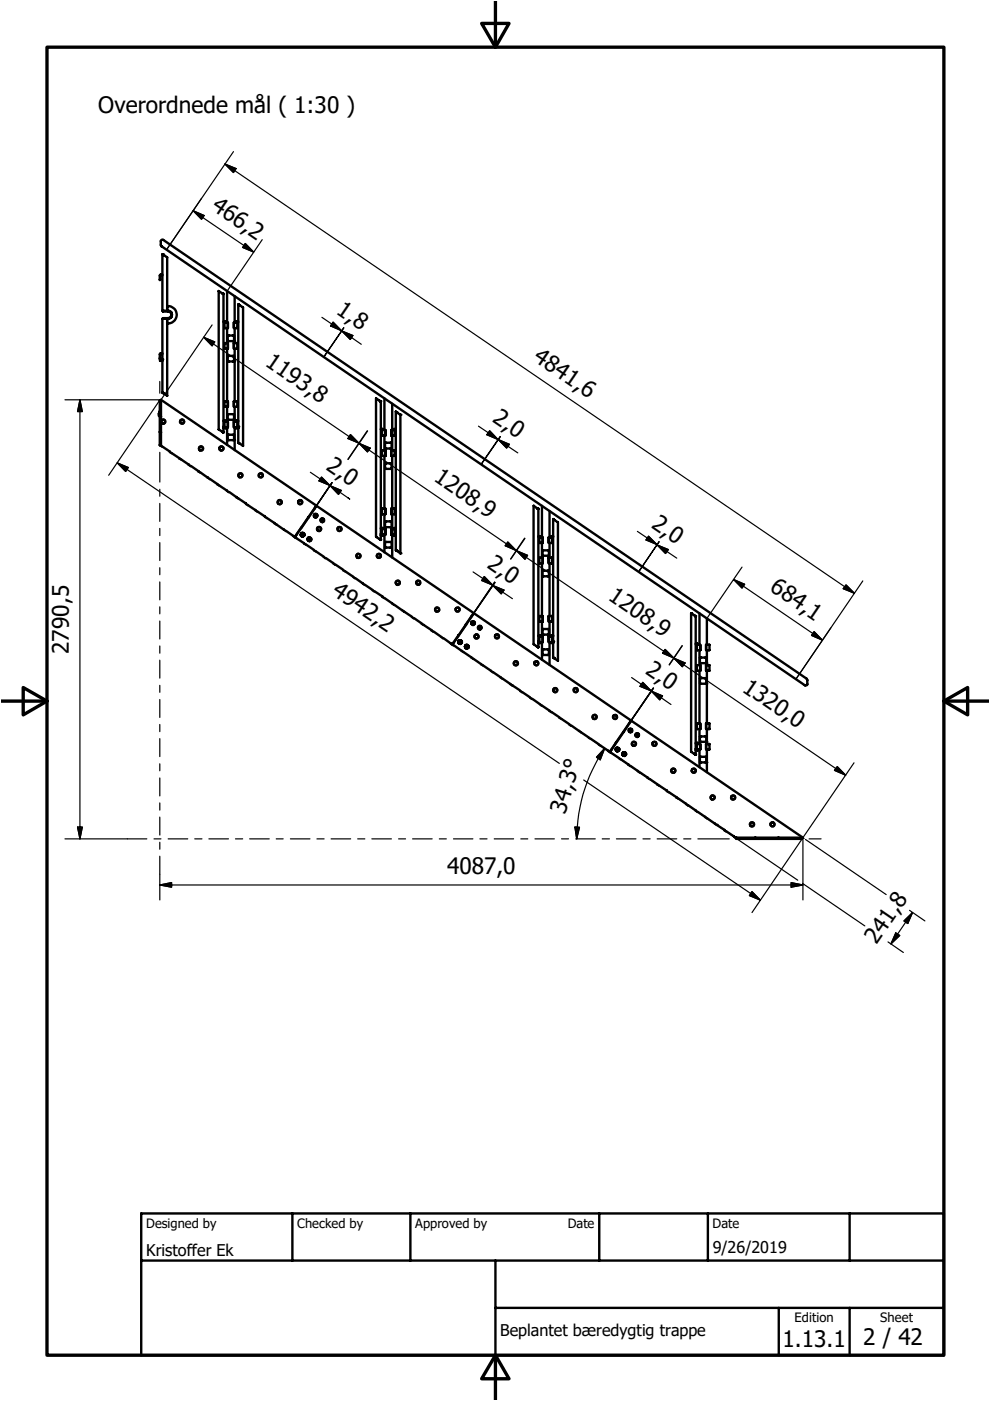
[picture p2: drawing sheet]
<svg xmlns="http://www.w3.org/2000/svg" width="210mm" height="297mm" viewBox="0 0 210 297" stroke-linecap="round" stroke-linejoin="round" font-family="sans-serif">
<g fill="none" stroke="#000" stroke-width=".51">
<path d="M34.1 51l.2-.2 .3 .1 136.4 93 .2 1.3-.5 .1-136.5-93.1-.1-.2zM34.4 58.2l-.5 .1v1.1h.1l.1-1h.3M34.6 53.9l.8 .7v11.3v-1a1.83 1.83 0 0 1 2.1 1.8 1.83 1.83 0 0 1-2.1 1.9M34.6 53.9h.1M34.6 53.9h-.2v12h1.2M34 76.2v.3M34.4 76.2h.1M34.4 76.2v.3M34.4 74.9l-.5 .1v1.1h.1l.1-1h.3M34.4 76.2h-.5v.3h.5M34.6 65.9v.2h1a.7 .7 0 0 1 .7 .7 .7 .7 0 0 1-.7 .7h-1v.1M34.6 67.6h.1"/>
<path d="M34.6 65.9h.1M35.4 68.6h.1M35.4 64.9h.1M35.4 67.6v16.3l-.8-.6M35.6 65.9a.85 .85 0 0 1 .9 .8 .85 .85 0 0 1-.9 .9M35.6 67.6h-1.2v15.6l.2 .1M47.3 62.3l-.9-.6v29.4l.9 .5M47.3 62.3h.1M47.3 62.3l.1 .1v29.3l-.1-.1M47.4 68.1l.4 .1 .1 .2M47.4 68.3l.4 .1M47.6 68.4h.7v1.2h-.7z"/>
<path d="M47.6 72.7h.7v1.2h-.7zM48.1 61.7v6.7M48.1 69.6v3.1M48.1 73.9v11.2M48.3 71.1h1.3v1.2h-1.3zM48.3 75.5h1.3v1.1h-1.3zM48.3 68.4v1.2M48.3 72.7v1.2M49.6 68.4h.7v1.2h-.7zM49.6 72.7h.7v1.2h-.7zM49.6 68.4v1.2M49.6 72.7v1.2"/>
<path d="M49.6 72.3h.1M49.6 76.6h.1M49.8 62.8v5.6M49.8 69.6v3.1M49.8 73.9v11.2M50.5 68.1h-.3l-.2 .3M50.5 68.3l-.4 .1M50.5 64.5l1 .7v29.3l-1-.6zM33.8 87.3l-.1 .9h.2M33.8 87.3h.1M33.9 87.2l-.1 .1M34.1 84.8l33 22.4-4.6 6.6-28.4-19.3z"/>
<path d="M34.1 84.9h-.2v9.5h.2M34.6 83.3h.1M47.3 91.6h.1M47.4 89.2h.4l.1 .2M47.4 89.3l.4 .1M47.4 90.4h.1M47.4 90.8h.5M47.4 90.4h.2M47.6 85.1h.7v1.1h-.7zM47.6 89.4h.7v1.2h-.7zM47.9 90.6v.2M48.1 86.2v3.2"/>
<path d="M48.1 90.6v3.7M48.3 92.2h1.3v1.1h-1.3zM48.3 87.8h1.3v1.2h-1.3zM48.3 85.1v1.1M48.3 89.4v1.2M49.6 85.1h.7v1.1h-.7zM49.6 89.4h.7v1.2h-.7zM49.6 85.1v1.1M49.6 89.4v1.2M49.6 89h.1M49.6 93.3h.1M49.8 86.2v3.2"/>
<path d="M49.8 90.6v4.8M50.1 90.6v.2h.4M50.3 90.4h.2M50.5 89.2h-.3l-.2 .2M50.5 89.3l-.4 .1M50.5 90.4h.1M50.6 93.9v.1M80.6 85.1l-.9-.6v29.3l.9 .6M80.6 85.1h.1M80.7 85.1h.1M80.7 90.9h.5l.1 .3M80.7 85.1v29.4l-.1-.1"/>
<path d="M80.7 91.1l.5 .1M81 95.5h.7v1.2h-.7zM81.2 91.2h.5v1.1M81.2 91.2h-.2v1.1h.7M81.5 84.5v6.7M81.5 92.3v3.2M81.5 96.7v11.1M81.6 93.9h1.4v1.2h-1.4zM81.6 98.2h1.4v1.2h-1.4zM81.7 91.2v1.1M81.7 95.5v1.2M82.9 95.5h.8v1.2h-.8z"/>
<path d="M83 91.2l-.1 1.1v-1.1h.8v1.1h-.7M83 95.5v1.2M83.2 85.6v5.6M83.2 92.3v3.2M83.2 96.7v11.1M83.9 90.9h-.4l-.1 .3M83.9 91.1l-.4 .1M84 87.4h.1M84 87.4l.9 .5M84 87.4l-.1-.1v29.3l.1 .1M84.9 87.9h.1M84.9 87.9v29.4"/>
<path d="M62.8 113.4v.1M63.8 113.3l.3-.3 .4 .2v.4l-.3 .1M63.8 113.3v.3M63.8 113.1a.41 .41 0 0 1 .6-.1 .41 .41 0 0 1 .1 .6M63.8 113.6l.3 .1M64 113.1l-.2 .2M64 113.1l.1 .1M64 113l.4 .1v.4M64 113v.1M64 113l-.2 .3M64.1 113.7h.1M64.1 113.2l.3 .1"/>
<path d="M64.1 113.2l-.2 .1-.1 .3M64.1 113.2h.2M64.3 113.2l.1 .1M64.4 113.3l-.1 .3-.2 .1M64.4 113.3v.2M64.4 113.1l-.1 .1M64.4 113.5l-.2 .2M65.2 114.3l.2-.3 .5 .1v.5l-.2 .1M65.2 114.4l.3-.3h.3v.4M65.2 114.4l.1 .1M65.3 114.1a.39 .39 0 0 1 .5-.1 .39 .39 0 0 1 .1 .6M65.3 114.2v.3"/>
<path d="M65.3 114.5v.2h.4l.1-.2M65.3 114.2l-.1 .2M65.4 114.1h.1M65.5 114.1l.3 .3M65.5 114.1l-.2 .1M65.5 114.1l.2 .1M65.7 114.2l.1 .2M65.8 114.4l-.1 .3-.4-.2M65.8 114.4v.1M65.8 114.1l-.1 .1M66.6 107.8l.1 .1M66.7 109.1h.4"/>
<path d="M66.7 109.1l-.1 .1 .1 .4M66.7 109.6h.4M66.7 109.1h-.1l.1 .5M67.1 107.2l33.3 22.8-4.5 6.7-33.4-22.8zM67.1 109.1l.1 .1-.1 .4M67.1 109.1h.1l-.1 .5M68.2 110h.3M68.2 110.5h.3M68.2 110l-.2 .3 .2 .2M68.2 110l-.2 .1v.4h.2M68.5 110l.1 .2-.1 .3M68.5 110l.1 .1v.4h-.1"/>
<path d="M80 117.6l.2-.2 .3 .1 .2 .2v.3l-.3 .3-.4-.1zM80.6 114.4h.1M80.7 111.9h.5l.1 .3M80.7 112.1l.5 .1M80.7 113.2h.1M80.7 113.6h.1M80.7 113.2h.3M80.7 113.6h.6M81 107.8h.7v1.2h-.7zM81.2 112.2h.5v1.1M81.2 112.2h-.2v1.1h.7M81.3 113.6v-.3v.3"/>
<path d="M81.3 113.6h.1M81.5 109v3.2M81.5 113.3v3.8M81.6 110.5h1.4v1.3h-1.4zM81.6 114.9h1.4v1.2h-1.4zM81.7 107.8v1.2M81.7 112.2v1.1M83 107.8l-.1 1.2v-1.2h.8v1.2h-.7M83 112.2l-.1 1.1v-1.1h.8v1.1h-.7M83.2 109v3.2M83.2 113.3v4.9M83.4 113.3v.3z"/>
<path d="M83.4 113.6h.1M83.4 113.6h.5M83.7 113.2h.2M83.9 113.2v.4M83.9 111.9h-.4l-.1 .3M83.9 112.1l-.4 .1M84 116.7l.9 .6M84 116.7h.1M84.9 117.3h.1M114 107.8l-.9-.6v29.4l.9 .6M114 107.8h.1M114 107.8l.1 .1v29.4l-.1-.1"/>
<path d="M114.1 113.7h.4l.2 .2M114.1 113.8l.4 .1M114.4 118.3h.7v1.1h-.7zM114.6 113.9h.5v1.2M114.6 113.9h-.2v1.2h.7M114.9 107.2v6.7M114.9 115.1v3.2M114.9 119.4v11.2M115 116.7h1.4v1.1h-1.4zM115.1 113.9v1.2M115.1 118.3v1.1M116.3 113.9h.7v1.2h-.7z"/>
<path d="M116.3 118.3h.7v1.1h-.7zM116.3 113.9v1.2M116.3 118.3v1.1M116.5 108.3v5.6M116.5 115.1v3.2M116.5 119.4v11.2M117.3 113.7h-.4l-.2 .2M117.3 113.8l-.4 .1M117.4 110.2l.9 .6v29.3l-.9-.6M117.4 110.1l-.1-.1v29.4l.1 .1M117.4 110.1v.1M96.2 136.2h.1"/>
<path d="M97.2 136.1l.1-.3h.5l.1 .4-.3 .3M97.2 136.2v.1M97.2 135.9l.2-.2 .4 .1 .1 .5M97.2 136.3l.2 .2M97.3 136l-.1 .3M97.3 136l-.1 .2M97.4 135.9l-.1 .1M97.4 135.9h.1M97.4 135.8l.4 .1v.4M97.4 135.8l-.2 .4M97.4 135.8v.1M97.5 135.9l.3 .3"/>
<path d="M97.5 135.9l-.2 .1M97.5 135.9h.2M97.7 135.9l.1 .3M97.8 136.2l-.1 .2-.3 .1M97.8 136.2v.1M97.8 135.9h-.1M97.8 136.3l-.2 .2h-.2M98.6 137.1l.1 .2M98.7 136.8a.43 .43 0 0 1 .5 0 .43 .43 0 0 1 .1 .5M98.7 137.3l.2 .2M98.7 136.8v.1M98.7 137l.2-.1 .3 .2"/>
<path d="M98.7 137v.3M98.7 137l-.1 .1M98.8 132.4l-2.9 4.3 33.1 22.6 .3 .1 4.4-6.4M98.8 136.8l-.2 .3M98.8 136.8a.37 .37 0 0 1 .5 .2 .37 .37 0 0 1-.2 .5M98.8 132.4l1.7-2.4 33.3 22.8-.1 .2M98.8 136.8l.4 .1v.4M98.8 136.8l.3 .2M98.9 137.5h.2M99.1 137l.1 .1M99.2 137.1v.3M99.2 137.4l-.3 .1"/>
<path d="M99.2 137.1v.2M99.2 137.4l-.1 .1M99.2 136.9l-.1 .1M99.2 137.3v.1M100 130.6v.1M100.1 132.3h.3M100.1 132.3l.2 .2 .1-.2M100.4 131.8l.2 .3-.2 .2M100.4 131.8a.29 .29 0 0 0-.4 .1 .29 .29 0 0 0 .1 .4M100.4 131.8l.2 .1v.4h-.2M100.4 131.8h-.1l-.3 .1v.4h.1M101.6 132.8h.3l.1 .3"/>
<path d="M101.6 132.8l-.2 .2 .2 .4M101.6 133.4h.3M101.6 132.8l.1-.1 .3 .2-.1 .5M101.6 132.8l-.2 .1 .2 .5M102 133.2l-.1 .2M114 137.2h.1M114.1 134.7h.5l.1 .2M114.1 134.9h.4M114.1 136h.1M114.1 136h.3M114.1 136.3h.5M114.4 130.6h.7v1.2h-.7z"/>
<path d="M114.6 134.9h.5v1.3M114.6 134.9h-.2v1.3h.7M114.6 136.2v.1zM114.9 131.8v3.1M114.9 136.2v3.6M115 121h1.4v1.2h-1.4zM115 133.4h1.4v1.1h-1.4zM115 137.7h1.4v1.2h-1.4zM115.1 130.6v1.2M115.1 134.9v1.3M116.3 130.6h.7v1.2h-.7zM116.3 134.9h.7v1.3h-.7z"/>
<path d="M116.3 130.6v1.2M116.3 134.9v1.3M116.5 131.8v3.1M116.5 136.2v4.8M116.8 136.2v.1M116.8 136.3h.5M117 136h.3M117.3 134.7h-.4l-.2 .2M117.3 134.9h-.4M117.3 136h.1M117.4 139.5h.1M146.5 130h.1"/>
<path d="M146.5 130v29.4l.9 .5M146.5 130l.9 .6M147.4 130.6h.1M147.4 130.6l.1 .1v29.3l-.1-.1M147.5 136.5h.4l.2 .2M147.5 136.6l.4 .1M147.9 136.7h.6v1.2M147.9 136.7h-.1v1.2h.7M148.3 130v6.7M148.3 137.9v3.1M148.4 139.4h1.3v1.2h-1.3zM148.5 136.7v1.2"/>
<path d="M149.7 136.7h.7v1.2h-.7zM149.7 136.7v1.2M149.9 131.1v5.6M149.9 137.9v3.1M129.6 159h.1M130.1 151.7l.4-.1a.44 .44 0 0 1 .3 .6 .44 .44 0 0 1-.7 .1 .44 .44 0 0 1 0-.6zM130.5 158.9l.4-.4 .3 .2v.4l-.2 .2M130.5 158.9l.1 .2M130.6 158.7a.39 .39 0 0 1 .6-.1 .39 .39 0 0 1 0 .5M130.6 158.8v.3M130.6 159.1l.2 .2M130.7 158.7l-.2 .2"/>
<path d="M130.8 158.6l.3 .1 .1 .4M130.8 158.7h.1M130.8 158.7l-.2 .1M130.8 158.6l-.1 .1M130.8 158.6l-.2 .2M130.9 158.7l.2 .2M130.9 158.7l.1 .1M131 158.8l.1 .1M131.1 158.9v.3M131.1 159.2l-.3 .1M131.1 158.9l.1 .2M131.1 158.7l-.1 .1"/>
<path d="M131.2 159.1l-.1 .1M132 159.9l.1-.4 .5 .1 .1 .3-.3 .3M132 159.9v.1M132 159.7l.3-.2 .3 .1 .1 .5M132.1 159.8l-.1 .2M132.1 159.8l-.1 .1M132.2 159.7l-.1 .1M132.2 159.7h.1M132.2 159.6l.4 .1v.3M132.2 159.6l-.2 .3M132.2 159.6v.1M132.3 159.7l.3 .2"/>
<path d="M132.3 159.7l-.2 .1M132.3 159.7h.2M132.5 159.7l.1 .2M132.6 159.9v.1M132.6 159.9l-.1 .3M132.6 159.7h-.1M133.4 153.4h.1M133.5 154.6h.3M133.5 155.1h.3M133.5 154.6l-.1 .3 .1 .2M133.5 154.6l-.1 .1v.3l.1 .1M133.7 153l.1-.2 36.4 24.8h-14.3l-4-2.7"/>
<path d="M133.7 153l-4.4 6.4 22.6 15.5M133.8 154.6l.2 .1-.2 .4M134.9 155.6h.3M134.9 156.1h.3M134.9 155.6l-.1 .2 .1 .3M134.9 155.6l-.1 .1 .1 .4M134.9 156.1l.2 .1 .1-.1M135.2 155.6l.2 .2-.2 .3M135.2 155.6l.2 .1v.3l-.2 .1M147.4 159.9h.1M147.5 157.5h.4l.2 .2M147.5 157.7h.4"/>
<path d="M147.5 158.8h.3M147.5 158.8v.3M147.8 141h.7v1.2h-.7zM147.8 153.4h.7v1.2h-.7zM147.9 157.7h.6v1.2M147.9 157.7h-.1v1.2h.7M148 158.9v.2h-.5M148.3 142.2v11.2M148.3 154.6v3.1M148.3 158.9v3.8M148.4 143.8h1.3v1.2h-1.3zM148.4 156.1h1.3v1.2h-1.3z"/>
<path d="M148.5 141v1.2M148.5 153.4v1.2M148.5 157.7v1.2M149.7 141h.7v1.2h-.7zM149.7 153.4h.7v1.2h-.7zM149.7 157.7h.7v1.2h-.7zM149.7 141v1.2M149.7 153.4v1.2M149.7 157.7v1.2M149.7 140.6h.1M149.7 145h.1M149.7 157.3h.1"/>
<path d="M149.9 142.2v11.2M149.9 154.6v3.1M149.9 158.9v4.8M132 160l.3 .2h.2M132 160l.4 .3 .1-.1M132.6 160l-.1 .2M148.4 160.5h1.3v1.1h-1.3zM149.7 161.6h.1M151.9 174.9h.1M156.1 177.6v.3h14v-.3M163.5 174.5l.2-.2a.43 .43 0 0 1 .5 .5 .43 .43 0 0 1-.6 .4l-.2-.3zM29.9 257.3h170.2v30h-170.2z"/>
<path d="M62 257.3v10M87 257.3v10M127.1 257.3v10M150.1 257.3v10M180.1 257.3v10M29.9 267.3h170.2M105 277.3h95.1M105 267.3v20M165.1 277.3v10M180.1 277.3v10"/>
<circle cx="34.6" cy="89.4" r=".45"/>
<circle cx="34.6" cy="89.4" r=".41"/>
<circle cx="38.6" cy="89.4" r=".43"/>
<circle cx="42.6" cy="95.1" r=".41"/>
<circle cx="42.6" cy="95.1" r=".45"/>
<circle cx="46.9" cy="95.1" r=".41"/>
<circle cx="47" cy="95.1" r=".44"/>
<circle cx="51" cy="100.8" r=".42"/>
<circle cx="51" cy="100.8" r=".45"/>
<circle cx="55.3" cy="100.8" r=".43"/>
<circle cx="55.3" cy="100.8" r=".45"/>
<circle cx="59.3" cy="106.5" r=".45"/>
<circle cx="59.3" cy="106.5" r=".43"/>
<circle cx="63.6" cy="106.5" r=".42"/>
<circle cx="63.6" cy="106.5" r=".44"/>
<circle cx="66.9" cy="109.3" r=".4"/>
<circle cx="67.7" cy="112.1" r=".43"/>
<circle cx="67.7" cy="112.2" r=".45"/>
<circle cx="68.4" cy="110.3" r=".41"/>
<circle cx="72" cy="112.2" r=".42"/>
<circle cx="76" cy="117.9" r=".43"/>
<circle cx="76" cy="117.9" r=".44"/>
<circle cx="80.3" cy="117.9" r=".41"/>
<circle cx="84.3" cy="123.5" r=".41"/>
<circle cx="84.4" cy="123.6" r=".45"/>
<circle cx="88.7" cy="123.5" r=".42"/>
<circle cx="88.7" cy="123.6" r=".44"/>
<circle cx="92.7" cy="129.2" r=".42"/>
<circle cx="92.7" cy="129.2" r=".45"/>
<circle cx="97" cy="129.2" r=".43"/>
<circle cx="97" cy="129.2" r=".44"/>
<circle cx="100.3" cy="132.1" r=".41"/>
<circle cx="101" cy="135" r=".45"/>
<circle cx="101" cy="134.9" r=".41"/>
<circle cx="101.7" cy="133.1" r=".41"/>
<circle cx="105.4" cy="134.9" r=".41"/>
<circle cx="105.4" cy="134.9" r=".43"/>
<circle cx="109.4" cy="140.6" r=".42"/>
<circle cx="109.4" cy="140.6" r=".44"/>
<circle cx="113.7" cy="140.6" r=".43"/>
<circle cx="113.7" cy="140.6" r=".41"/>
<circle cx="117.7" cy="146.3" r=".44"/>
<circle cx="117.7" cy="146.3" r=".41"/>
<circle cx="122.1" cy="146.3" r=".46"/>
<circle cx="122.1" cy="146.3" r=".42"/>
<circle cx="126.1" cy="152" r=".42"/>
<circle cx="126.1" cy="152" r=".44"/>
<circle cx="130.4" cy="152" r=".41"/>
<circle cx="133.7" cy="154.8" r=".4"/>
<circle cx="134.4" cy="157.7" r=".42"/>
<circle cx="134.4" cy="157.7" r=".44"/>
<circle cx="135.1" cy="155.9" r=".41"/>
<circle cx="138.8" cy="157.7" r=".42"/>
<circle cx="138.8" cy="157.7" r=".43"/>
<circle cx="142.7" cy="163.4" r=".44"/>
<circle cx="142.8" cy="163.4" r=".41"/>
<circle cx="147.1" cy="163.4" r=".43"/>
<circle cx="147.1" cy="163.4" r=".42"/>
<circle cx="151.1" cy="169.1" r=".44"/>
<circle cx="151.1" cy="169.1" r=".43"/>
<circle cx="155.4" cy="169.1" r=".41"/>
<circle cx="155.4" cy="169.1" r=".43"/>
<circle cx="159.5" cy="174.8" r=".41"/>
<circle cx="159.5" cy="174.8" r=".45"/>
<circle cx="163.8" cy="174.8" r=".43"/>
</g>
<path d="M10 10h190.1v277.3h-190.1zM102.1 5h5.8l-2.9 5zM105 .3v9.7M.3 148.6h9.7M4.9 145.8l5.1 2.8-5.1 3zM200.1 148.6l5.1-2.8v5.8zM200.1 148.6h9.5M105 287.3l2.9 5h-5.8zM105 287.3v9.4" fill="none" stroke="#000" stroke-width=".71"/>
<g fill="none" stroke="#000" stroke-width=".25">
<path d="M47.7 34.8l2.4 .9-.6 .9zM47.7 34.8l133.5 91M49.5 32.1l-14.1 20.7M41 44.7l2.3 1-.6 .8zM41 44.7l12.8 8.7M52 51.6l1.8 1.8-2.4-.9zM55.6 50.8l-7.5 10.9M43.2 71.5l2.3 1-.5 .8zM43.2 71.5l32.9 22.5M45 68.9l-10.9 15.9h-.1M68.3 67.3l8.3 5.7M70.6 68.3l1.8 1.8-2.3-1z"/>
<path d="M72.4 70.2l2.4 .9-.5 .9zM72.9 69.5l-4.2 6M72.9 69.5l-4.1 6.1M13.8 84.8h20M16.9 84.8l.6 2.5h-1.1zM16.9 84.8v93.1M24.9 98.1l2.3 1-.6 .9zM24.9 98.1l93.7 63.8M33.8 85l-10.8 15.8M33.9 80.9v2.5M33.9 86.4v6.5M33.9 95.9v6.3"/>
<path d="M74.3 92.1l1.8 1.9-2.3-1zM76.1 94l2.4 1-.6 .8zM76.1 94l33.3 22.7M77.9 91.3l-4.1 6.1M78 91.4l-4.2 6M101.4 90.4l8.4 5.6M103.8 91.3l1.8 1.9-2.4-1zM105.6 93.2h.1M105.6 93.2l2.4 1-.6 .8zM106 92.6l-3.9 5.7M106.1 92.6l-4 5.8M33.9 103.7v1.5"/>
<path d="M33.9 106.7v3.8M33.9 112v1.6M33.9 115v3.8M65.8 100.1l8.3 5.7-.3-.2M67.1 107.2l3.3-4.9-3.3 4.9M68.2 101.1l1.7 1.8-2.3-.9zM70 103l2.4 1-.6 .8zM107.7 114.9l1.7 1.8-2.3-1zM109.5 116.8l2.4 .9-.6 .9zM109.5 116.8l33.3 22.7M111.2 114.1l-2.9 4.4M111.3 114.1l-3 4.4"/>
<path d="M135.1 112.7l8.4 5.6M137.5 113.7l1.8 1.8-2.3-1zM139.3 115.5l2.4 1-.6 .9zM139.7 114.9l-4.2 6.2M139.8 114.9l-4.3 6.2M33.9 120.4v1.4M33.9 123.4v3.8M33.9 128.7v1.4M33.9 131.7v3.8M33.9 137v1.5M33.9 140v3.8M100.3 121.3l8.3 5.6"/>
<path d="M102.7 122.2l1.8 1.9-2.4-1zM104.5 124.1l2.4 1-.6 .8zM104.9 123.4l-4.5 6.6M105 123.5l-4.5 6.5M141 137.7l1.8 1.8-2.3-1zM142.9 139.5l2.4 1.1-.6 .8zM142.9 139.5l36.4 24.9M144.6 136.9l-2.7 4M144.7 136.9l-2.8 4.1M155.5 122.9l2.4 1-.6 .8zM155.5 122.9l18.9 12.8M157.3 120.2l-7.4 10.9"/>
<path d="M172.6 133.9l1.8 1.8-2.3-1zM179.4 124l1.8 1.8-2.4-1zM182.9 123.2l-14.1 20.7M33.9 145.3v1.5M33.9 148.3v3.8M33.9 153.6v1.5M33.9 156.6v3.8M125.6 156.9l30.1 20.5M128.2 158.7l-.9 2.4-.8-.6zM128.2 158.7a34.4 34.4 0 0 0-5.9 19.2M133.9 143.7l4.2 2.8M136.3 144.7l1.8 1.8-2.4-1z"/>
<path d="M138.1 146.5h.1M138.1 146.5l2.4 1-.6 .9zM138.1 146.5l4.2 2.9M138.5 145.9l-4.7 6.9M138.6 145.9l-4.8 6.9M13.8 177.9h17.3M16.4 175.4h1.1l-.6 2.5zM32.7 177.9h1.4M33.9 161.9v1.5M33.9 164.9v3.9M33.9 170.2v1.6M33.9 173.2v3.9"/>
<path d="M33.9 178.6v1.5M35.7 177.9h4.1M41.3 177.9h1.5M44.3 177.9h4.1M49.9 177.9h1.5M52.9 177.9h4.2M58.6 177.9h1.4M61.6 177.9h4.1M67.2 177.9h1.5M70.2 177.9h4.2M75.8 177.9h1.6M78.8 177.9h4.2"/>
<path d="M84.5 177.9h1.5M87.5 177.9h4.1M93.1 177.9h1.5M96.2 177.9h4.1M101.7 177.9h1.6M104.8 177.9h4.1M110.4 177.9h1.5M113.4 177.9h4.1M119.1 177.9h1.4M121.9 175.4h1l-.6 2.5zM122.1 177.9h4.1M123.8 165.4l37.4 25.5"/>
<path d="M127.7 177.9h1.5M130.7 177.9h4.1M136.3 177.9h1.6M139.3 177.9h4.2M145 177.9h1.5M148 177.9h6.6M155.9 177.6l.3 .2M156.4 178l12.7 8.6M157.6 177.9h3.2M162.4 177.9h1.4M165.4 177.9h3.1M170 178l-10.6 15.5"/>
<path d="M170.2 177.6v.2M170.2 178v12.8M170.2 177.6l.3 .2M170.8 178l17.1 11.7M171.5 177.9h2.6M177.5 162.5l1.8 1.9-2.4-1.1zM181.1 161.7l-10.9 15.9M33.9 187.6l2.5-.5v1zM33.9 181.5v9.3M33.9 187.6h136.3M159.4 189l1.8 1.9-2.3-1zM167.7 187.1l2.5 .5-2.5 .5z"/>
<path d="M170.2 187.3l13.2 9M188.3 199.7l3.2 2.2M189.9 197.8l.9 .5-1.9 1.8zM191.7 195.3l1.8-1.8-1 2.3zM192.8 193l3.3 2.3M193.5 193.5l-4.6 6.6"/>
</g>
<g fill="#000" stroke="#000" stroke-width=".25">
<path d="M47.7 34.8l2.4 .9-.6 .9zM41 44.7l2.3 1-.6 .8zM52 51.6l1.8 1.8-2.4-.9zM43.2 71.5l2.3 1-.5 .8zM70.6 68.3l1.8 1.8-2.3-1zM72.4 70.2l2.4 .9-.5 .9zM16.9 84.8l.6 2.5h-1.1zM24.9 98.1l2.3 1-.6 .9zM74.3 92.1l1.8 1.9-2.3-1zM76.1 94l2.4 1-.6 .8zM103.8 91.3l1.8 1.9-2.4-1zM105.6 93.2l2.4 1-.6 .8z"/>
<path d="M68.2 101.1l1.7 1.8-2.3-.9zM70 103l2.4 1-.6 .8zM107.7 114.9l1.7 1.8-2.3-1zM109.5 116.8l2.4 .9-.6 .9zM137.5 113.7l1.8 1.8-2.3-1zM139.3 115.5l2.4 1-.6 .9zM102.7 122.2l1.8 1.9-2.4-1zM104.5 124.1l2.4 1-.6 .8zM141 137.7l1.8 1.8-2.3-1zM155.5 122.9l2.4 1-.6 .8zM172.6 133.9l1.8 1.8-2.3-1zM179.4 124l1.8 1.8-2.4-1z"/>
<path d="M136.3 144.7l1.8 1.8-2.4-1zM138.1 146.5l2.4 1-.6 .9zM142.9 139.5l2.4 1.1-.6 .8zM16.4 175.4h1.1l-.6 2.5zM121.9 175.4h1l-.6 2.5zM128.2 158.7l-.9 2.4-.8-.6zM177.5 162.5l1.8 1.9-2.4-1.1zM33.9 187.6l2.5-.5v1zM159.4 189l1.8 1.9-2.3-1zM167.7 187.1l2.5 .5-2.5 .5zM189.9 197.8l.9 .5-1.9 1.8zM191.7 195.3l1.8-1.8-1 2.3z"/>
</g>
<g font-size="4.8">
<text x="20.8" y="24.1">Overordnede mål ( 1:30 )</text>
<text x="44.6" y="44.3" transform="rotate(34 44.6 44.3)">466,2</text>
<text x="71" y="66.3" transform="rotate(34 71 66.3)">1,8</text>
<text x="56" y="77.4" transform="rotate(34 56 77.4)">1193,8</text>
<text x="112.8" y="76.3" transform="rotate(34 112.8 76.3)">4841,6</text>
<text x="104.2" y="89.3" transform="rotate(34 104.2 89.3)">2,0</text>
<text x="69" y="99.4" transform="rotate(34 69 99.4)">2,0</text>
<text x="91.8" y="101.7" transform="rotate(34 91.8 101.7)">1208,9</text>
<text x="137.9" y="111.6" transform="rotate(34 137.9 111.6)">2,0</text>
<text x="103.1" y="120.2" transform="rotate(34 103.1 120.2)">2,0</text>
<text x="163" y="125.1" transform="rotate(34 163 125.1)">684,1</text>
<text x="70.1" y="126" transform="rotate(34 70.1 126)">4942,2</text>
<text x="128.7" y="127" transform="rotate(34 128.7 127)">1208,9</text>
<text x="14.6" y="138.7" transform="rotate(-90 14.6 138.7)">2790,5</text>
<text x="136.7" y="142.7" transform="rotate(34 136.7 142.7)">2,0</text>
<text x="157.2" y="146.4" transform="rotate(34 157.2 146.4)">1320,0</text>
<text x="119.8" y="172.7" transform="rotate(-73 119.8 172.7)">34,3°</text>
<text x="94.8" y="185.2">4087,0</text>
<text x="185.9" y="200.4" transform="rotate(-56 185.9 200.4)">241,8</text>
<text x="165.9" y="285.6">1.13.1</text>
<text x="183" y="285.3">2 / 42</text>
</g>
<g font-size="3.4">
<text x="31" y="266.2">Kristoffer Ek</text>
<text x="151.1" y="265.7">9/26/2019</text>
<text x="106.1" y="283.3">Beplantet bæredygtig trappe</text>
</g>
<g font-size="2.7">
<text x="31" y="260.4">Designed by</text>
<text x="63" y="260.4">Checked by</text>
<text x="88.1" y="260.4">Approved by</text>
<text x="120.4" y="260.3">Date</text>
<text x="151.1" y="260.3">Date</text>
<text x="168.5" y="280.4">Edition</text>
<text x="186.6" y="280.4">Sheet</text>
</g>
</svg>
